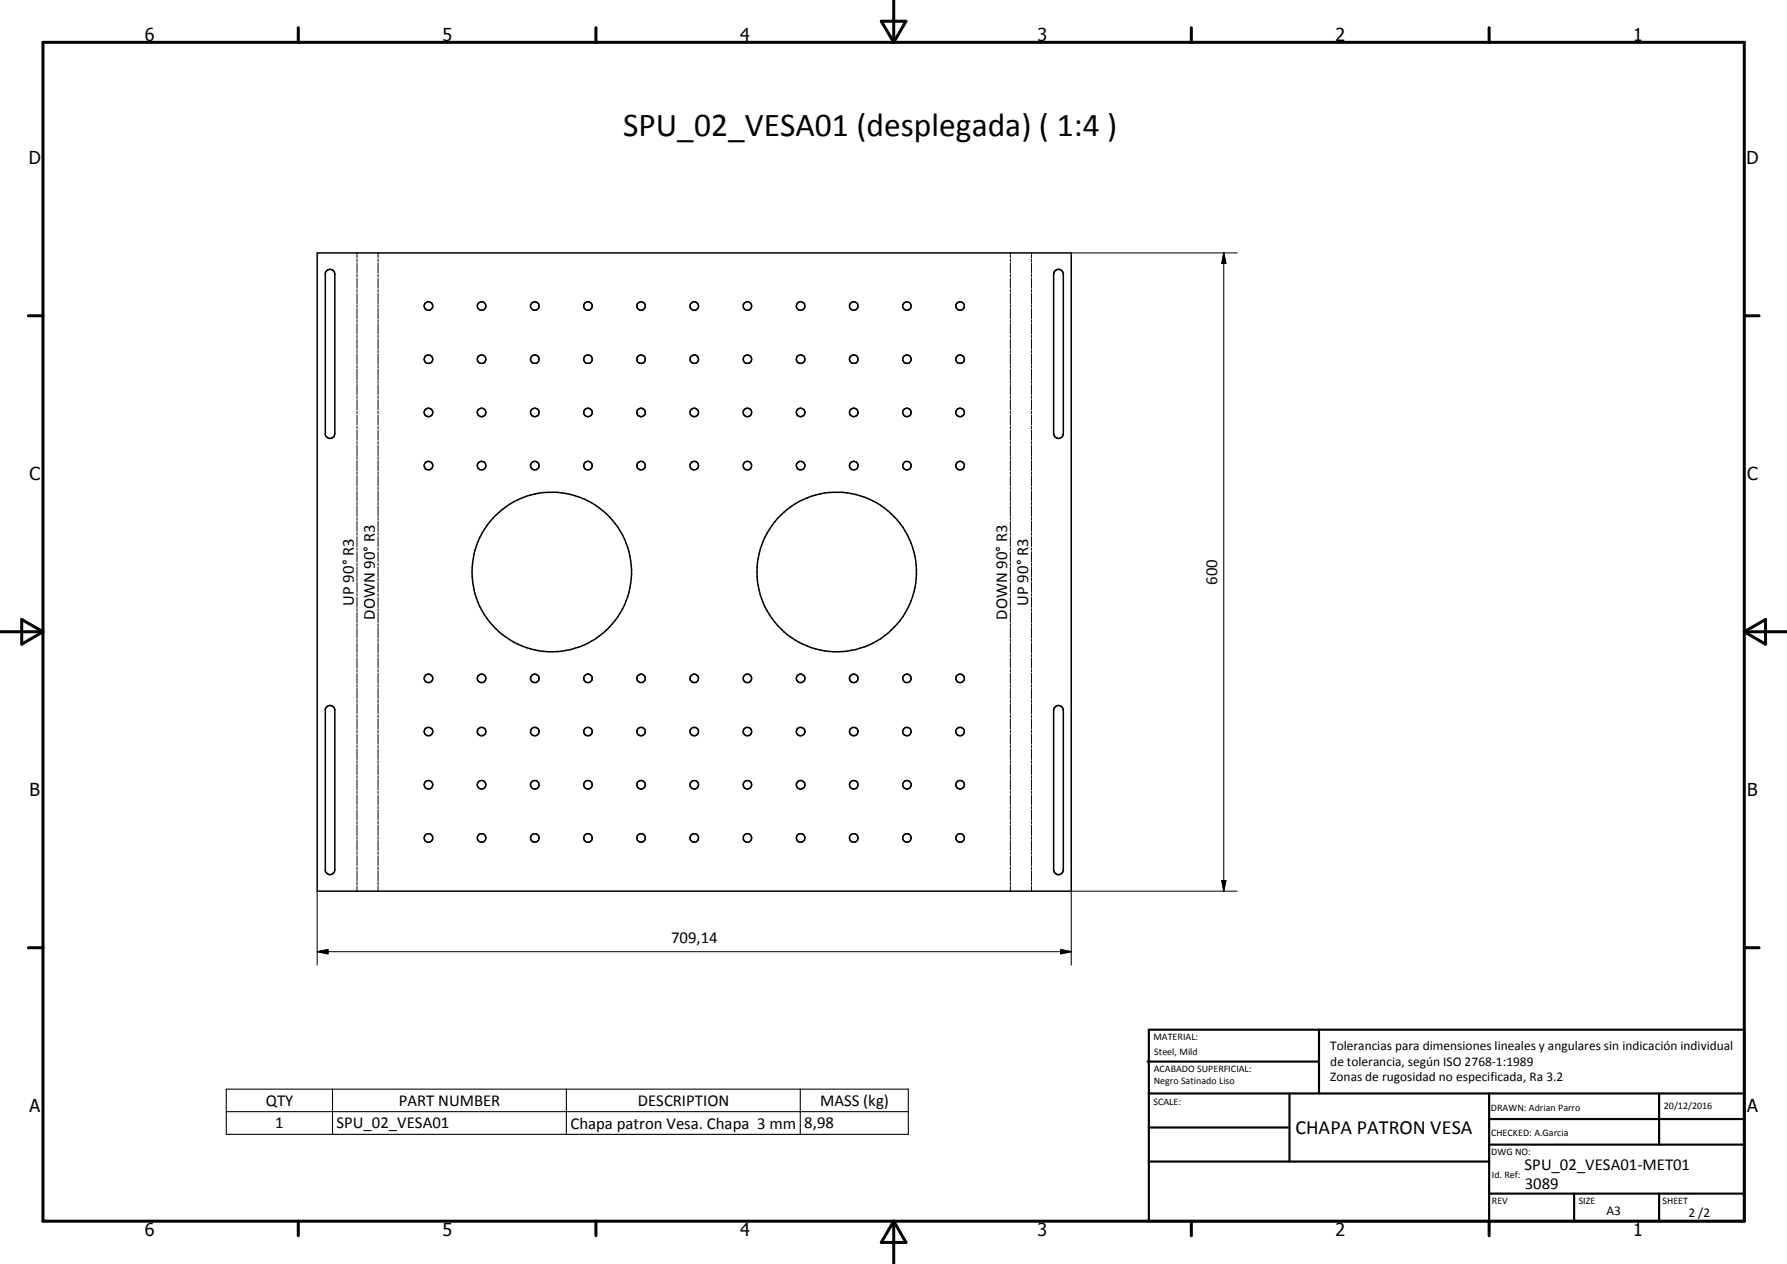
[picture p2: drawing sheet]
<svg xmlns="http://www.w3.org/2000/svg" width="420mm" height="297mm" viewBox="0 0 420 297" stroke-linecap="round" stroke-linejoin="round" font-family="sans-serif">
<g fill="none" stroke="#000" stroke-width=".35">
<path d="M74.6 59.4h177.3v150h-177.3zM76.7 63.7a1.12 1.12 0 0 1 1.3-.3 1.12 1.12 0 0 1 .7 1v37.5a1.14 1.14 0 0 1-1 1.1 1.14 1.14 0 0 1-1.2-.8v-38zM248 63.7a1.15 1.15 0 0 1 1.2-.3 1.15 1.15 0 0 1 .8 1v37.5a1.14 1.14 0 0 1-1.1 1.1 1.14 1.14 0 0 1-1.2-1.1v-37.5zM76.9 166a1.13 1.13 0 0 1 1.2-.1 1.13 1.13 0 0 1 .6 1v37.5a1.13 1.13 0 0 1-1 1.1 1.13 1.13 0 0 1-1.2-.9v-37.9zM248 166.2a1.13 1.13 0 0 1 1.2-.3 1.13 1.13 0 0 1 .8 1v37.5a1.14 1.14 0 0 1-1.1 1.2 1.14 1.14 0 0 1-1.2-1.2v-37.5z"/>
<circle cx="100.7" cy="71.9" r="1.01"/>
<circle cx="113.2" cy="71.9" r="1"/>
<circle cx="125.7" cy="71.9" r="1"/>
<circle cx="138.3" cy="71.9" r="1"/>
<circle cx="150.7" cy="71.9" r="1"/>
<circle cx="163.2" cy="71.9" r=".99"/>
<circle cx="175.7" cy="71.9" r=".99"/>
<circle cx="188.3" cy="71.9" r="1.01"/>
<circle cx="200.7" cy="71.9" r="1.01"/>
<circle cx="213.2" cy="71.9" r="1.01"/>
<circle cx="225.7" cy="71.9" r="1"/>
<circle cx="100.7" cy="84.4" r="1"/>
<circle cx="100.7" cy="96.9" r="1"/>
<circle cx="113.2" cy="96.9" r="1"/>
<circle cx="113.2" cy="84.4" r="1.01"/>
<circle cx="125.7" cy="96.9" r="1.01"/>
<circle cx="125.7" cy="84.4" r="1.01"/>
<circle cx="138.2" cy="84.4" r="1.01"/>
<circle cx="138.2" cy="96.9" r="1.01"/>
<circle cx="150.7" cy="84.4" r=".99"/>
<circle cx="150.7" cy="96.9" r="1"/>
<circle cx="163.2" cy="96.9" r="1"/>
<circle cx="163.2" cy="84.4" r="1.01"/>
<circle cx="175.7" cy="96.9" r="1"/>
<circle cx="175.7" cy="84.4" r=".99"/>
<circle cx="188.2" cy="84.4" r="1"/>
<circle cx="188.2" cy="96.9" r="1.02"/>
<circle cx="200.7" cy="96.9" r="1"/>
<circle cx="200.7" cy="84.4" r="1.01"/>
<circle cx="213.2" cy="96.9" r=".99"/>
<circle cx="213.2" cy="84.4" r="1.01"/>
<circle cx="225.7" cy="84.4" r="1"/>
<circle cx="225.7" cy="96.9" r="1.01"/>
<circle cx="100.7" cy="109.4" r="1.01"/>
<circle cx="113.2" cy="109.4" r="1.01"/>
<circle cx="125.8" cy="109.4" r="1.01"/>
<circle cx="138.2" cy="109.4" r="1.01"/>
<circle cx="150.7" cy="109.4" r="1.02"/>
<circle cx="163.2" cy="109.4" r="1"/>
<circle cx="175.7" cy="109.4" r="1.01"/>
<circle cx="188.2" cy="109.4" r="1"/>
<circle cx="200.7" cy="109.4" r="1.01"/>
<circle cx="213.2" cy="109.4" r="1"/>
<circle cx="225.7" cy="109.4" r="1.01"/>
<circle cx="129.7" cy="134.4" r="18.8"/>
<circle cx="196.7" cy="134.4" r="18.8"/>
<circle cx="100.7" cy="159.4" r="1.01"/>
<circle cx="113.2" cy="159.4" r="1"/>
<circle cx="125.7" cy="159.4" r="1"/>
<circle cx="138.2" cy="159.4" r="1.01"/>
<circle cx="150.7" cy="159.4" r="1"/>
<circle cx="163.2" cy="159.4" r="1"/>
<circle cx="175.7" cy="159.4" r="1"/>
<circle cx="188.3" cy="159.4" r="1.01"/>
<circle cx="200.7" cy="159.4" r="1"/>
<circle cx="213.2" cy="159.4" r="1.01"/>
<circle cx="225.7" cy="159.4" r="1"/>
<circle cx="100.8" cy="171.9" r="1"/>
<circle cx="113.2" cy="171.9" r="1"/>
<circle cx="125.7" cy="171.9" r="1.01"/>
<circle cx="138.2" cy="171.9" r="1.01"/>
<circle cx="150.7" cy="171.9" r=".99"/>
<circle cx="163.2" cy="171.9" r="1.01"/>
<circle cx="175.7" cy="171.9" r=".99"/>
<circle cx="188.2" cy="171.9" r="1"/>
<circle cx="200.7" cy="171.9" r="1"/>
<circle cx="213.2" cy="171.9" r="1"/>
<circle cx="225.7" cy="171.9" r="1"/>
<circle cx="100.7" cy="196.9" r="1.01"/>
<circle cx="100.7" cy="184.4" r="1"/>
<circle cx="113.2" cy="196.9" r="1.01"/>
<circle cx="113.2" cy="184.4" r="1"/>
<circle cx="125.7" cy="184.4" r="1"/>
<circle cx="125.7" cy="196.9" r="1.01"/>
<circle cx="138.2" cy="196.9" r="1.01"/>
<circle cx="138.2" cy="184.4" r="1.01"/>
<circle cx="150.7" cy="196.9" r="1"/>
<circle cx="150.7" cy="184.4" r="1"/>
<circle cx="163.2" cy="196.9" r="1"/>
<circle cx="163.2" cy="184.4" r="1"/>
<circle cx="175.7" cy="196.9" r="1.02"/>
<circle cx="175.7" cy="184.4" r="1.01"/>
<circle cx="188.2" cy="196.9" r="1.01"/>
<circle cx="188.2" cy="184.4" r="1.02"/>
<circle cx="200.7" cy="196.9" r="1.01"/>
<circle cx="200.8" cy="184.4" r="1"/>
<circle cx="213.2" cy="196.9" r="1.01"/>
<circle cx="213.2" cy="184.4" r="1.01"/>
<circle cx="225.7" cy="196.9" r="1"/>
<circle cx="225.7" cy="184.4" r="1"/>
</g>
<g fill="none" stroke="#000" stroke-width=".24">
<path d="M83.9 59.4v1.2M88.9 59.4v1.2M237.6 59.4v1.2M242.5 59.4v1.2M251.9 59.4h39M287.7 59.4l.5 2.5h-.9zM287.7 59.4v150M83.9 60.9v.6M83.9 61.8v2.4M83.9 64.5v.6M83.9 65.4v2.3M83.9 68.1v.5"/>
<path d="M83.9 69v2.3M83.9 71.6v.6M83.9 72.5v2.4M83.9 75.2v.6M83.9 76.1v2.4M83.9 78.8v.6M83.9 79.7v2.3M88.9 60.9v.6M88.9 61.8v2.4M88.9 64.5v.6M88.9 65.4v2.3M88.9 68.1v.5"/>
<path d="M88.9 69v2.3M88.9 71.6v.6M88.9 72.5v2.4M88.9 75.2v.6M88.9 76.1v2.4M88.9 78.8v.6M88.9 79.7v2.3M237.6 60.9v.6M237.6 61.8v2.4M237.6 64.5v.6M237.6 65.4v2.3M237.6 68.1v.5"/>
<path d="M237.6 69v2.3M237.6 71.6v.6M237.6 72.5v2.4M237.6 75.2v.6M237.6 76.1v2.4M237.6 78.8v.6M237.6 79.7v2.3M242.5 60.9v.6M242.5 61.8v2.4M242.5 64.5v.6M242.5 65.4v2.3M242.5 68.1v.5"/>
<path d="M242.5 69v2.3M242.5 71.6v.6M242.5 72.5v2.4M242.5 75.2v.6M242.5 76.1v2.4M242.5 78.8v.6M242.5 79.7v2.3M83.9 82.3v.6M83.9 83.2v2.4M83.9 85.9v.6M83.9 86.8v2.4M83.9 89.5v.6"/>
<path d="M83.9 90.4v2.4M83.9 93v.6M83.9 93.9v2.4M83.9 96.6v.6M83.9 97.5v2.4M88.9 82.3v.6M88.9 83.2v2.4M88.9 85.9v.6M88.9 86.8v2.4M88.9 89.5v.6M88.9 90.4v2.4M88.9 93v.6"/>
<path d="M88.9 93.9v2.4M88.9 96.6v.6M88.9 97.5v2.4M237.6 82.3v.6M237.6 83.2v2.4M237.6 85.9v.6M237.6 86.8v2.4M237.6 89.5v.6M237.6 90.4v2.4M237.6 93v.6M237.6 93.9v2.4M237.6 96.6v.6"/>
<path d="M237.6 97.5v2.4M242.5 82.3v.6M242.5 83.2v2.4M242.5 85.9v.6M242.5 86.8v2.4M242.5 89.5v.6M242.5 90.4v2.4M242.5 93v.6M242.5 93.9v2.4M242.5 96.6v.6M242.5 97.5v2.4M83.9 100.2v.6"/>
<path d="M83.9 101.1v2.4M83.9 103.8v.6M83.9 104.6v2.5M83.9 107.3v.6M83.9 108.2v2.4M83.9 110.9v.6M83.9 111.8v2.4M83.9 114.5v.6M83.9 115.4v2.4M83.9 118v.7M83.9 118.9v2.4M88.9 100.2v.6"/>
<path d="M88.9 101.1v2.4M88.9 103.8v.6M88.9 104.6v2.5M88.9 107.3v.6M88.9 108.2v2.4M88.9 110.9v.6M88.9 111.8v2.4M88.9 114.5v.6M88.9 115.4v2.4M88.9 118v.7M88.9 118.9v2.4M237.6 100.2v.6"/>
<path d="M237.6 101.1v2.4M237.6 103.8v.6M237.6 104.6v2.5M237.6 107.3v.6M237.6 108.2v2.4M237.6 110.9v.6M237.6 111.8v2.4M237.6 114.5v.6M237.6 115.4v2.4M237.6 118v.7M237.6 118.9v2.4M242.5 100.2v.6"/>
<path d="M242.5 101.1v2.4M242.5 103.8v.6M242.5 104.6v2.5M242.5 107.3v.6M242.5 108.2v2.4M242.5 110.9v.6M242.5 111.8v2.4M242.5 114.5v.6M242.5 115.4v2.4M242.5 118v.7M242.5 118.9v2.4M83.9 121.6v.6"/>
<path d="M83.9 122.5v2.4M83.9 125.2v.6M83.9 126.1v2.3M83.9 128.8v.5M83.9 129.7v2.3M83.9 132.3v.6M83.9 133.2v2.4M83.9 135.9v.6M83.9 136.8v2.4M83.9 139.5v.6M88.9 121.6v.6M88.9 122.5v2.4"/>
<path d="M88.9 125.2v.6M88.9 126.1v2.3M88.9 128.8v.5M88.9 129.7v2.3M88.9 132.3v.6M88.9 133.2v2.4M88.9 135.9v.6M88.9 136.8v2.4M88.9 139.5v.6M237.6 121.6v.6M237.6 122.5v2.4M237.6 125.2v.6"/>
<path d="M237.6 126.1v2.3M237.6 128.8v.5M237.6 129.7v2.3M237.6 132.3v.6M237.6 133.2v2.4M237.6 135.9v.6M237.6 136.8v2.4M237.6 139.5v.6M242.5 121.6v.6M242.5 122.5v2.4M242.5 125.2v.6M242.5 126.1v2.3"/>
<path d="M242.5 128.8v.5M242.5 129.7v2.3M242.5 132.3v.6M242.5 133.2v2.4M242.5 135.9v.6M242.5 136.8v2.4M242.5 139.5v.6M83.9 140.4v2.3M83.9 143v.6M83.9 143.9v2.4M83.9 146.6v.6M83.9 147.5v2.4"/>
<path d="M83.9 150.2v.6M83.9 151.1v2.4M83.9 153.8v.5M83.9 154.6v2.4M83.9 157.4v.5M83.9 158.2v2.4M88.9 140.4v2.3M88.9 143v.6M88.9 143.9v2.4M88.9 146.6v.6M88.9 147.5v2.4M88.9 150.2v.6"/>
<path d="M88.9 151.1v2.4M88.9 153.8v.5M88.9 154.6v2.4M88.9 157.4v.5M88.9 158.2v2.4M237.6 140.4v2.3M237.6 143v.6M237.6 143.9v2.4M237.6 146.6v.6M237.6 147.5v2.4M237.6 150.2v.6M237.6 151.1v2.4"/>
<path d="M237.6 153.8v.5M237.6 154.6v2.4M237.6 157.4v.5M237.6 158.2v2.4M242.5 140.4v2.3M242.5 143v.6M242.5 143.9v2.4M242.5 146.6v.6M242.5 147.5v2.4M242.5 150.2v.6M242.5 151.1v2.4M242.5 153.8v.5"/>
<path d="M242.5 154.6v2.4M242.5 157.4v.5M242.5 158.2v2.4M83.9 160.9v.6M83.9 161.8v2.4M83.9 164.5v.6M83.9 165.4v2.4M83.9 168.1v.6M83.9 169v2.3M83.9 171.6v.6M83.9 172.5v2.4M83.9 175.2v.6"/>
<path d="M83.9 176.1v2.4M83.9 178.8v.6M83.9 179.7v2.3M88.9 160.9v.6M88.9 161.8v2.4M88.9 164.5v.6M88.9 165.4v2.4M88.9 168.1v.6M88.9 169v2.3M88.9 171.6v.6M88.9 172.5v2.4M88.9 175.2v.6"/>
<path d="M88.9 176.1v2.4M88.9 178.8v.6M88.9 179.7v2.3M237.6 160.9v.6M237.6 161.8v2.4M237.6 164.5v.6M237.6 165.4v2.4M237.6 168.1v.6M237.6 169v2.3M237.6 171.6v.6M237.6 172.5v2.4M237.6 175.2v.6"/>
<path d="M237.6 176.1v2.4M237.6 178.8v.6M237.6 179.7v2.3M242.5 160.9v.6M242.5 161.8v2.4M242.5 164.5v.6M242.5 165.4v2.4M242.5 168.1v.6M242.5 169v2.3M242.5 171.6v.6M242.5 172.5v2.4M242.5 175.2v.6"/>
<path d="M242.5 176.1v2.4M242.5 178.8v.6M242.5 179.7v2.3M83.9 182.3v.6M83.9 183.2v2.4M83.9 185.9v.6M83.9 186.8v2.4M83.9 189.5v.6M83.9 190.4v2.3M83.9 193v.6M83.9 193.9v2.4M83.9 196.6v.6"/>
<path d="M83.9 197.5v2.4M88.9 182.3v.6M88.9 183.2v2.4M88.9 185.9v.6M88.9 186.8v2.4M88.9 189.5v.6M88.9 190.4v2.3M88.9 193v.6M88.9 193.9v2.4M88.9 196.6v.6M88.9 197.5v2.4M237.6 182.3v.6"/>
<path d="M237.6 183.2v2.4M237.6 185.9v.6M237.6 186.8v2.4M237.6 189.5v.6M237.6 190.4v2.3M237.6 193v.6M237.6 193.9v2.4M237.6 196.6v.6M237.6 197.5v2.4M242.5 182.3v.6M242.5 183.2v2.4M242.5 185.9v.6"/>
<path d="M242.5 186.8v2.4M242.5 189.5v.6M242.5 190.4v2.3M242.5 193v.6M242.5 193.9v2.4M242.5 196.6v.6M242.5 197.5v2.4M74.6 209.4v17.4M83.9 200.2v.6M83.9 201.1v2.4M83.9 203.8v.5M83.9 204.6v2.5"/>
<path d="M83.9 207.3v.6M83.9 208.2v1.2M88.9 200.2v.6M88.9 201.1v2.4M88.9 203.8v.5M88.9 204.6v2.5M88.9 207.3v.6M88.9 208.2v1.2M237.6 200.2v.6M237.6 201.1v2.4M237.6 203.8v.5M237.6 204.6v2.5"/>
<path d="M237.6 207.3v.6M237.6 208.2v1.2M242.5 200.2v.6M242.5 201.1v2.4M242.5 203.8v.5M242.5 204.6v2.5M242.5 207.3v.6M242.5 208.2v1.2M287.3 206.9h.9l-.5 2.5zM290.9 209.4h-39v17.4M74.6 223.6l2.5-.5v1.1zM74.6 223.6h177.3"/>
<path d="M249.4 223.1l2.5 .5-2.5 .6z"/>
</g>
<g fill="none" stroke="#000" stroke-width=".71">
<path d="M10.1 9.9h400v277.1h-400zM70.1 6.5v3.4M140.1 6.5v3.4M207.2 5h5.8l-2.9 4.9zM210.1 0v9.9M280.1 6.5v3.4M350.1 6.5v3.4M6.7 74.2h3.4M410.1 74.2h3.5M.1 148.5h10M5.1 145.6l5 2.9-5 2.9zM410.1 148.5h10"/>
<path d="M410.1 148.5l5-2.9v5.8zM6.7 222.7h3.4M410.1 222.7h3.5M70.1 287v3.4M140.1 287v3.4M210.1 287v10M210.1 287l2.9 5h-5.8zM280.1 287v3.4M350.1 287v3.4"/>
</g>
<g fill="none" stroke="#000" stroke-width=".51">
<path d="M269.8 249.5h40.3M270.1 242h140v45h-140zM270.1 257h140M303.2 257v16M310.1 242v15M350.1 257v30M390.1 257v12M270.1 265h33.1M270.1 273h80M350.1 269h60M350.1 263h60M350.1 280.5h60"/>
<path d="M370.1 280.5v6.5M390.1 280.5v6.5"/>
</g>
<path d="M53.2 255.9h160.4v10.7h-160.4zM78.2 255.9v10.7M133.2 255.9v10.7M188.2 255.9v10.7M53.2 261.2h160.4" fill="none" stroke="#000" stroke-width=".25"/>
<path d="M287.7 59.4l.5 2.5h-.9zM287.3 206.9h.9l-.5 2.5zM74.6 223.6l2.5-.5v1.1zM249.4 223.1l2.5 .5-2.5 .6z" fill="#000"/>
<text font-size="7.9" x="146.5" y="32">SPU_02_VESA01 (desplegada) ( 1:4 )</text>
<text font-size="4.7" x="304.6" y="266.5">CHAPA PATRON VESA</text>
<g font-size="4.2">
<text x="34" y="9.6">6</text>
<text x="104" y="9.6">5</text>
<text x="174" y="9.6">4</text>
<text x="244" y="9.6">3</text>
<text x="314" y="9.6">2</text>
<text x="384" y="9.6">1</text>
<text x="6.8" y="38.7">D</text>
<text x="410.6" y="38.7">D</text>
<text x="7" y="112.9">C</text>
<text x="410.8" y="112.9">C</text>
<text x="7" y="187.1">B</text>
<text x="410.8" y="187.1">B</text>
<text x="7" y="261.4">A</text>
<text x="410.8" y="261.4">A</text>
<text x="34" y="290.4">6</text>
<text x="104" y="290.4">5</text>
<text x="174" y="290.4">4</text>
<text x="244" y="290.4">3</text>
<text x="314" y="290.4">2</text>
<text x="384" y="290.4">1</text>
</g>
<g font-size="3.9">
<text x="286.2" y="137.5" transform="rotate(-90 286.2 137.5)">600</text>
<text x="83.2" y="142.4" transform="rotate(-90 83.2 142.4)">UP 90° R3</text>
<text x="241.8" y="142.4" transform="rotate(-90 241.8 142.4)">UP 90° R3</text>
<text x="88.1" y="145.6" transform="rotate(-90 88.1 145.6)">DOWN 90° R3</text>
<text x="236.8" y="145.6" transform="rotate(-90 236.8 145.6)">DOWN 90° R3</text>
<text x="157.8" y="221.6">709,14</text>
<text x="62.5" y="259.9">QTY</text>
<text x="93.8" y="259.8">PART NUMBER</text>
<text x="150" y="259.9">DESCRIPTION</text>
<text x="192.8" y="260">MASS (kg)</text>
<text x="64.7" y="265.2">1</text>
<text x="79.1" y="265.2">SPU_02_VESA01</text>
<text x="134.1" y="265.3">Chapa patron Vesa. Chapa 3 mm</text>
<text x="189.1" y="265.2">8,98</text>
<text x="358.5" y="275">SPU_02_VESA01-MET01</text>
<text x="358.5" y="279.4">3089</text>
</g>
<g font-size="3.1">
<text x="312.7" y="246.8">Tolerancias para dimensiones lineales y angulares sin indicación individual</text>
<text x="312.7" y="250.4">de tolerancia, según ISO 2768-1:1989</text>
<text x="312.7" y="254">Zonas de rugosidad no especificada, Ra 3.2</text>
<text x="377.7" y="285.6">A3</text>
<text x="397" y="285.9">2 /2</text>
</g>
<g font-size="2.4">
<text x="271.2" y="244.4">MATERIAL:</text>
<text x="271.3" y="252">ACABADO SUPERFICIAL:</text>
<text x="271.4" y="247.9">Steel, Mild</text>
<text x="271.3" y="254.6">Negro Satinado Liso</text>
<text x="271.2" y="259.7">SCALE:</text>
<text x="350.6" y="261">DRAWN: Adrian Parro</text>
<text x="391.2" y="260.6">20/12/2016</text>
<text x="350.6" y="267">CHECKED: A.Garcia</text>
<text x="350.6" y="271.4">DWG NO:</text>
<text x="350.8" y="276.9">Id. Ref:</text>
<text x="350.8" y="282.8">REV</text>
<text x="371.2" y="282.9">SIZE</text>
<text x="390.9" y="282.9">SHEET</text>
</g>
</svg>
